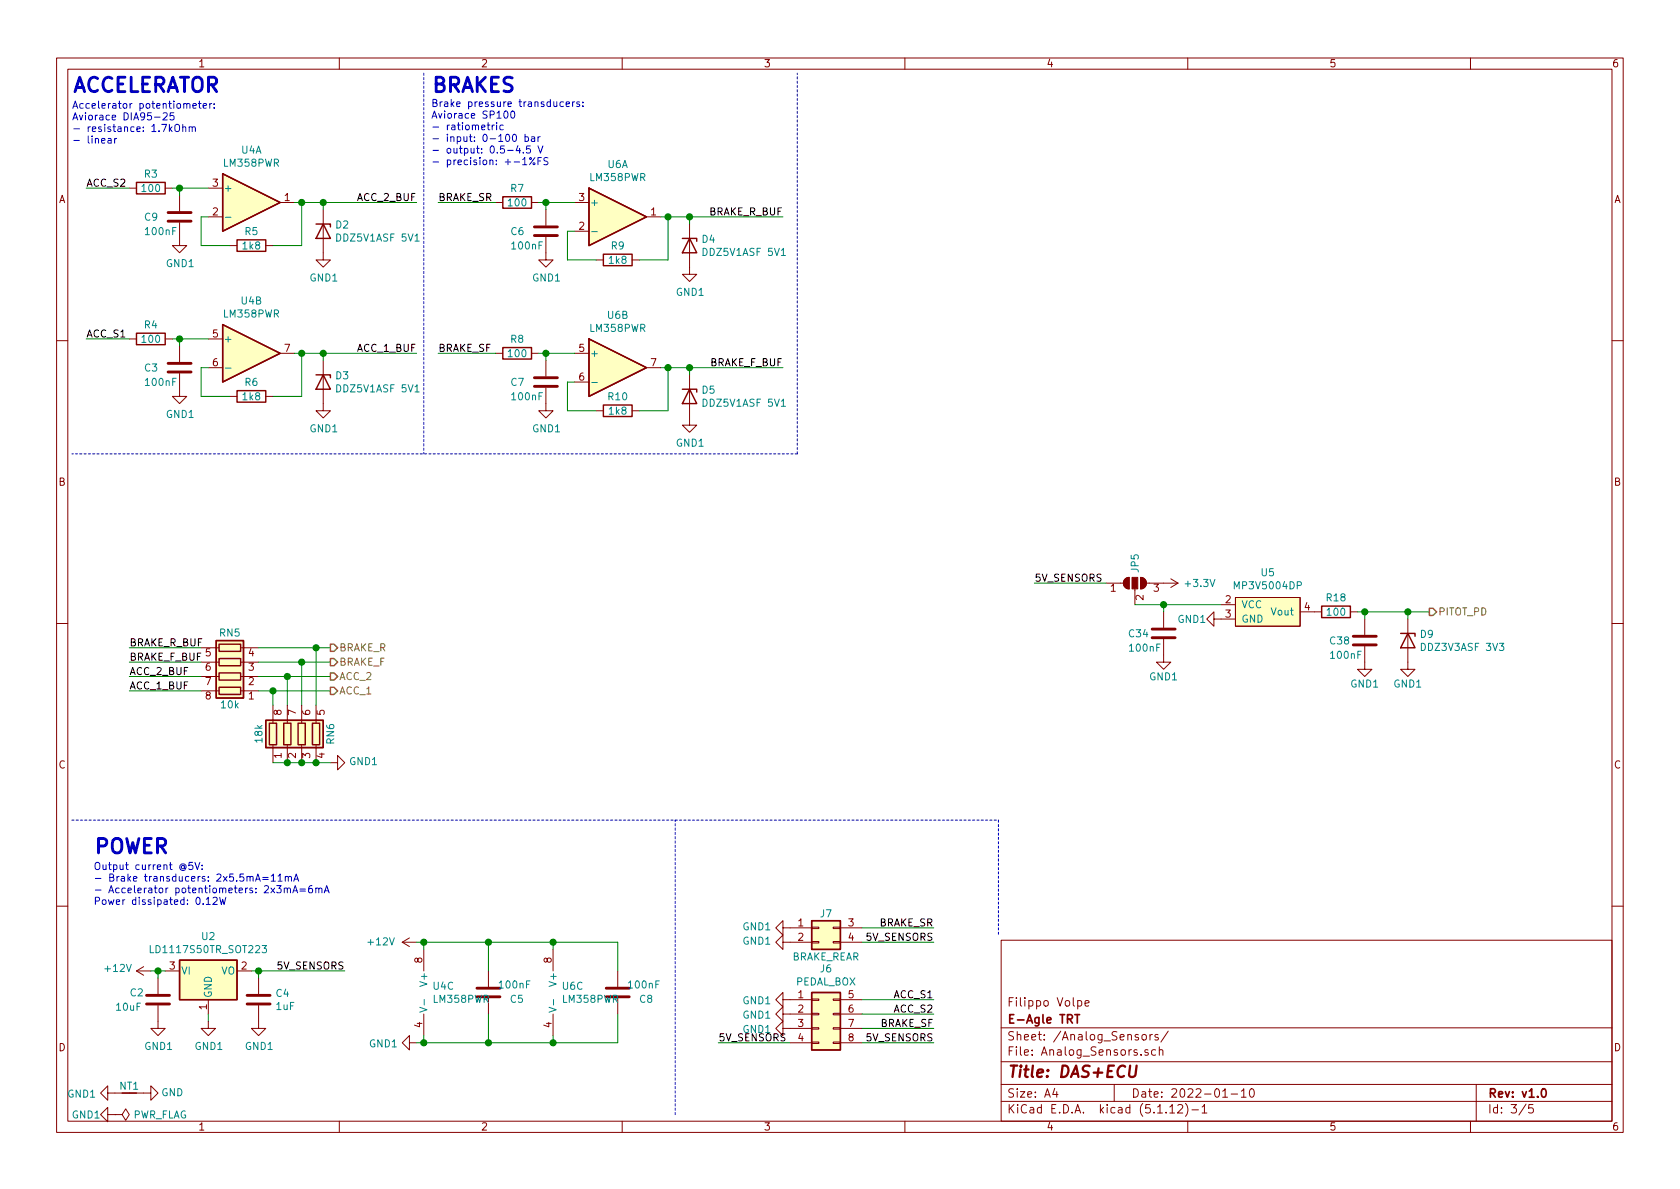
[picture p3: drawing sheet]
<svg xmlns="http://www.w3.org/2000/svg" width="297mm" height="210mm" viewBox="0 0 297 210" stroke-linecap="round" stroke-linejoin="round" font-family="sans-serif">
<g fill="none" stroke="#840000" stroke-width=".18">
<path d="M10 10.3h277v189.9h-277zM12 12.2h273v186.1h-273zM60 10.3v1.9M110 10.3v1.9M160 10.3v1.9M210 10.3v1.9M260 10.3v1.9M22.9 33.3h1.2M29.2 33.3h1.3M31.7 39.4v4h1.3l-1.3 1.3-1.2-1.3h1.2M31.7 34.5v2.8M36.8 38.3h2.6"/>
<path d="M36.8 33.3h2.6M49.5 35.8h2.6M57.1 37.1v8.9h1.3l-1.3 1.2-1.2-1.2h1.2M87.6 35.8h1.3M94 35.8h1.2M96.5 37.1v2.8M101.6 35.8h2.5M114.3 38.3h2.5M121.9 39.6v8.9h1.3l-1.3 1.3-1.3-1.3h1.3M22.9 59.9h1.2M29.2 59.9h1.3M36.8 59.9h2.6"/>
<path d="M40.6 43.4h1.3M47 43.4h1.3M96.5 41.9v4.1h1.3l-1.3 1.2-1.3-1.2h1.3M101.6 40.9h2.5M105.4 46h1.3M111.8 46h1.2M10 60.2h2M31.7 66v4.1h1.3l-1.3 1.3-1.2-1.3h1.2M31.7 61.2v2.8M36.8 65h2.6M40.6 70.1h1.3M47 70.1h1.3"/>
<path d="M49.5 62.5h2.6M57.1 63.7v8.9h1.3l-1.3 1.3-1.2-1.3h1.2M87.6 62.5h1.3M94 62.5h1.2M96.5 68.6v4h1.3l-1.3 1.3-1.3-1.3h1.3M96.5 63.7v2.8M101.6 62.5h2.5M101.6 67.6h2.5M105.4 72.6h1.3M111.8 72.6h1.2M114.3 65h2.5M121.9 66.3v8.9h1.3l-1.3 1.2-1.3-1.2h1.3"/>
<path d="M285 60.2h2M10 110.3h2M35.6 119.6h3.1M35.6 117.1h3.1M35.6 114.5h3.1M42.5 119.6h3.2M42.5 117.1h3.2M42.5 114.5h3.2M195.6 103.1h3M198.9 102.5l.4-.3 .3-.1v2a1.03 1.03 0 0 1-.9-.6 1.03 1.03 0 0 1 .2-1zM200.7 104.1v2.8M201.7 102.1a1.02 1.02 0 0 1 1 1 1.02 1.02 0 0 1-1 1z"/>
<path d="M202.7 103.1h5.6M205.7 113v4.1h1.3l-1.3 1.3-1.2-1.3h1.2M205.7 108.2v2.8M207 102.4l1.3 .7M208.3 103.1l-1.3 .8M214.6 109.5v-1.3l-1.2 1.3 1.2 1.2v-1.2h3.8M215.9 106.9h2.5M218.4 105.7h11.5v5h-11.5zM229.9 108.2h3.8M238.8 108.2h1.2M241.3 114.3v4.1h1.3l-1.3 1.2-1.3-1.2h1.3M241.3 109.5v2.8"/>
<path d="M248.9 109.5v8.9h1.3l-1.3 1.2-1.3-1.2h1.3M285 110.3h2M35.6 122.2h3.1M42.5 122.2h3.2M48.3 124.7v3.2M48.3 131.7v3.2M50.8 124.7v3.2M50.8 131.7v3.2M53.3 124.7v3.2M53.3 131.7v3.2M55.9 124.7v3.2M55.9 131.7v3.2"/>
<path d="M58.4 134.9h1.3v-1.3l1.3 1.3-1.3 1.2v-1.2M10 160.2h2M24.1 171.7l1.3 .8M24.1 171.7h2.6M25.4 170.9l-1.3 .8M27.9 177.8v4.1h1.3l-1.3 1.2-1.2-1.2h1.2M27.9 173v2.8M29.2 171.7h2.5M36.8 176.8v2.5M41.9 171.7h2.5M45.7 177.8v4.1h1.3l-1.3 1.2-1.3-1.2h1.3M45.7 173v2.8"/>
<path d="M71.1 166.6l1.3 .8M71.1 166.6h2.6M72.4 165.9l-1.3 .7M74.9 167.9v3.8M74.9 179.3v3.8M86.4 171.7v2.8M86.4 176.5v2.8M97.8 167.9v3.8M97.8 179.3v3.8M109.2 171.7v2.8M109.2 176.5v2.8M138.4 176.8v-1.3l-1.2 1.3 1.2 1.2v-1.2h5.1"/>
<path d="M138.4 179.3v-1.3l-1.2 1.3 1.2 1.3v-1.3h5.1M138.4 164.1v1.2l-1.2-1.2 1.2-1.3v1.3h5.1M138.4 166.6v1.3l-1.2-1.3 1.2-1.3v1.3h5.1M143.5 176.7h1.3v.2h-1.3zM143.5 179.2h1.3v.2h-1.3zM143.5 166.5h1.3v.2h-1.3zM143.5 164h1.3v.2h-1.3zM147.3 176.7h1.3v.2h-1.3zM147.3 179.2h1.3v.2h-1.3zM147.3 166.5h1.3v.2h-1.3zM147.3 164h1.3v.2h-1.3zM148.6 166.6h3.8"/>
<path d="M148.6 176.8h3.8M148.6 179.3h3.8M148.6 164.1h3.8M177 166.3h108v32h-108zM190.6 177l.4-.1 .3 .3-.2 .6h-.5M191.8 177.4l.8-.1-.1-.3-.5-.1-.2 .2 .1 .7h.6M285 160.2h2M19 193.3v-1.3l-1.2 1.3 1.2 1.3v-1.3h7.7v-1.3l1.2 1.3-1.2 1.3v-1.3M19 197.1v-1.3l-1.2 1.3 1.2 1.3v-1.3h1.3M20.3 197.1h1.3l.6-1 .7 1-.7 1-.6-1M20.3 197.1h.1M36.8 180.6v1.3h1.3l-1.3 1.2-1.2-1.2h1.2"/>
<path d="M60 198.3v1.9M72.4 184.4v-1.3l-1.3 1.3 1.3 1.3v-1.3h1.3M110 198.3v1.9M138.4 181.9v-1.3l-1.2 1.3 1.2 1.2v-1.2h5.1M139.7 184.4h3.8M143.5 184.3h1.3v.2h-1.3zM143.5 181.7h1.3v.3h-1.3zM147.3 184.3h1.3v.2h-1.3zM147.3 181.7h1.3v.3h-1.3zM148.6 181.9h3.8M148.6 184.4h3.8M160 198.3v1.9"/>
<path d="M177 194.8h108M177 191.8h108M177 187.8h108M177 181.8h108M186.5 192.5l-.4 1h1M186.8 193v1M197 191.8v3M202 183.1l.2-.2 .4 .2v.7l-.2 .1-.4-.1zM203 185.7l-.4-.1-.2 .2 .1 .2 .5 .2v.3h-.6M203.3 182.9v1M203.8 182.9l-.5 .3M204.3 185.7l-.4-.1-.3 .3 .1 .6 .2 .1 .4-.1"/>
<path d="M204.7 183l-.3-.1-.2 .2 .1 .3 .4 .1v.3h-.5M205 185.7l.2-.1 .3 .1 .1 .9M205 185.1v1.5M206.6 182.3l-1.3 2M206.8 195.8l.5-.5v1.5M206.8 196.8h.9M208.3 195.5l.2-.2h.3l.2 .2 .1 .3-.9 1h.9M209.6 195.1a1.71 1.71 0 0 1 0 2.3M210 198.3v1.9M210.7 196.3h1.2M212.5 195.8l.5-.5v1.5M212.5 196.8h.9"/>
<path d="M216.2 194h.8M217.7 193.5h1.1M219.5 193l.4-.5v1.5M219.5 194h.8M221.1 192.6l.2-.1a.8 .8 0 0 1 .5 .8 .8 .8 0 0 1-.5 .7 1 1 0 0 1-.2-1.4zM260 198.3v1.9M261 191.8v6.5M269.8 195.2l-1.2 2M271 195.3h-.7v.7l.2-.1 .5 .1 .1 .2-.1 .5-.2 .1-.5-.1"/>
</g>
<path d="M190 179.4h.9M190.5 179.4v1.5M272.7 192.7l.2-.2a.81 .81 0 0 1 .6 .6 .81 .81 0 0 1-.3 .8l-.2 .1a.79 .79 0 0 1-.3-1.3z" fill="none" stroke="#840000" stroke-width=".3"/>
<path d="M199.8 188.4l-.2 1.7 .2 .2a.66 .66 0 0 0 1-.2l.2-1.7" fill="none" stroke="#840000" stroke-width=".41"/>
<g fill="none" stroke="#840000" stroke-width=".51">
<path d="M29.7 39.1h4.1M29.7 37.6h4.1M94.5 41.7h4.1M94.5 40.1h4.1M29.7 65.8h4.1M29.7 64.3h4.1M94.5 68.3h4.1M94.5 66.8h4.1M203.7 112.8h4.1M203.7 111.2h4.1M239.3 114h4M239.3 112.5h4"/>
<path d="M25.9 177.5h4.1M25.9 176h4.1M43.7 177.5h4.1M43.7 176h4.1M84.3 174.7h4.1M84.3 176.3h4.1M107.2 174.7h4.1M107.2 176.3h4.1"/>
</g>
<g fill="#ffffc2" stroke="#ffffc2" stroke-width=".18">
<path d="M104.1 59.9l10.2 5.1-10.2 5.1z"/>
<path d="M104.1 33.3l10.2 5-10.2 5.1z"/>
<path d="M143.5 175.5h5.1v10.2h-5.1z"/>
<path d="M143.5 162.8h5.1v5.1h-5.1z"/>
<path d="M218.4 105.7h11.5v5h-11.5z"/>
<path d="M39.4 30.7l10.1 5.1-10.1 5.1z"/>
<path d="M31.7 169.8h10.2v7h-10.2z"/>
<path d="M47 127.4h10.1v4.8h-10.1z"/>
<path d="M38.2 113.3h4.9v10.1h-4.9z"/>
<path d="M39.4 57.4l10.1 5.1-10.1 5.1z"/>
</g>
<g fill="none" stroke="#840000" stroke-width=".25">
<path d="M24.1 32.3h5.1v2h-5.1zM39.4 30.7l10.1 5.1-10.1 5.1zM55.9 39.6h2.5v.5M57.1 39.6l1.3 2.6h-2.5zM88.9 34.8h5.1v2h-5.1zM104.1 33.3l10.2 5-10.2 5.1zM24.1 58.9h5.1v2.1h-5.1zM39.4 57.4l10.1 5.1-10.1 5.1zM41.9 42.4h5.1v2h-5.1zM104.1 59.9l10.2 5.1-10.2 5.1zM106.7 45h5.1v2h-5.1zM120.6 42.2h2.6v.5"/>
<path d="M121.9 42.2l1.3 2.5h-2.6zM41.9 69.1h5.1v2h-5.1zM55.9 66.3h2.5v.5M57.1 66.3l1.3 2.5h-2.5zM88.9 61.5h5.1v2h-5.1zM106.7 71.6h5.1v2.1h-5.1zM120.6 68.8h2.6v.5M121.9 68.8l1.3 2.6h-2.6zM38.2 113.3h4.9v10.1h-4.9zM38.7 119h3.8v1.3h-3.8zM38.7 116.5h3.8v1.2h-3.8zM38.7 113.9h3.8v1.3h-3.8z"/>
<path d="M233.7 107.2h5.1v2h-5.1zM247.6 112h2.6v.5M248.9 112l1.3 2.5h-2.6zM38.7 121.5h3.8v1.3h-3.8zM47 127.4h10.1v4.8h-10.1zM47.6 127.9h1.3v3.8h-1.3zM50.2 127.9h1.2v3.8h-1.2zM52.7 127.9h1.3v3.8h-1.3zM55.2 127.9h1.3v3.8h-1.3zM31.7 169.8h10.2v7h-10.2zM143.5 175.5h5.1v10.2h-5.1zM143.5 162.8h5.1v5.1h-5.1z"/>
</g>
<g fill="none" stroke="#008484" stroke-width=".18">
<path d="M39.9 38.4h.9M73.4 42.6h.7M104.6 41h1M138.2 45.2h.7M39.9 65.1h.9M73.4 69.3h.7M104.6 67.6h1M138.2 71.9h.7M26.6 167.2v1.3h.6M46.4 167.2h.7l-.4 .5 .4 .1v.5l-.2 .2-.5-.2M74.2 178.1l1.3 .5-1.3 .4M75 176.8v.9"/>
<path d="M97.1 178.1l1.2 .5-1.2 .4M97.9 176.8v.9"/>
</g>
<g fill="#840000" stroke="#840000" stroke-width=".18">
<path d="M198.9 102.5l.4-.3 .3-.1v2a1.03 1.03 0 0 1-.9-.6 1.03 1.03 0 0 1 .2-1z"/>
<path d="M201.7 102.1a1.02 1.02 0 0 1 1 1 1.02 1.02 0 0 1-1 1z"/>
<path d="M200.2 102.1h1v2h-1z"/>
</g>
<path d="M74.9 12.9v67.4M141 80.3v-67.4M141 80.3h-128.3M12.7 145h163.8M176.5 145v20.3M119.4 197.1v-52.1" fill="none" stroke="#0000c2" stroke-width=".18" stroke-dasharray=".4 .4"/>
<g fill="none" stroke="#008400" stroke-width=".18">
<path d="M15.2 33.3h7.7M30.5 33.3h6.3M31.7 33.3v1.2M36.8 38.3h-1.2v5.1h5M52.1 35.8h21.6M53.3 35.8v7.6h-5M57.1 35.8v1.3M77.5 35.8h10.1M95.2 35.8h6.4M96.5 35.8v1.3M116.8 38.3h21.6M118.1 38.3v7.7h-5.1"/>
<path d="M121.9 38.3v1.3M15.2 59.9h7.7M30.5 59.9h6.3M31.7 59.9v1.3M101.6 40.9h-1.3v5.1h5.1M36.8 65h-1.2v5.1h5M52.1 62.5h21.6M53.3 62.5v7.6h-5M57.1 62.5v1.2M77.5 62.5h10.1M95.2 62.5h6.4M96.5 62.5v1.2"/>
<path d="M101.6 67.6h-1.3v5h5.1M116.8 65h21.6M118.1 65v7.6h-5.1M121.9 65v1.3M22.9 114.5h12.7M22.9 117.1h12.7M22.9 119.6h12.7M45.7 114.5h12.7M45.7 117.1h12.7M45.7 119.6h12.7M50.8 119.6v5.1M53.3 117.1v7.6"/>
<path d="M55.9 114.5v10.2M182.9 103.1h12.7M200.7 106.9h15.2M205.7 106.9v1.3M240 108.2h12.7M241.3 108.2v1.3M248.9 108.2v1.3M22.9 122.2h12.7M45.7 122.2h12.7M48.3 122.2v2.5M48.3 134.9h10.1M26.7 171.7h2.5"/>
<path d="M27.9 171.7v1.3M36.8 179.3v1.3M44.4 171.7h16.6M45.7 171.7v1.3M73.7 166.6h35.5v5.1M74.9 166.6v1.3M86.4 166.6v5.1M86.4 179.3v5.1M97.8 166.6v1.3M109.2 179.3v5.1h-35.5M152.4 166.6h12.7M152.4 179.3h12.7"/>
<path d="M152.4 176.8h12.7M152.4 164.1h12.7M74.9 183.1v1.3M97.8 183.1v1.3M127 184.4h12.7M152.4 184.4h12.7M152.4 181.9h12.7"/>
</g>
<path d="M58.4 113.9h.7l.6 .6-.6 .7h-.7zM58.4 119h.7l.6 .6-.6 .7h-.7zM58.4 116.5h.7l.6 .6-.6 .6h-.7zM252.7 107.6h.7l.6 .6-.6 .6h-.7zM58.4 121.5h.7l.6 .7-.6 .6h-.7z" fill="none" stroke="#848400" stroke-width=".25"/>
<g fill="none" stroke="#0000c2" stroke-width=".18">
<path d="M30.7 19.9h-.6l-.1 .6 .3-.1 .4 .1v.6l-.1 .1-.6-.1M34.1 18.7l.6-.1-.1-.2-.3-.1-.2 .2 .1 .6h.4M35.1 18.3h.5M35.3 17.9v1.1l.3 .1M35.9 18.7l.6-.1v-.2l-.4-.1-.2 .2 .1 .6h.5M37.1 18.3v.8M37.4 18.3l-.2 .1-.1 .1M37.9 19v.1M37.9 18.4v.1M89.3 19.7l.1-.1a.67 .67 0 0 1 .4 .7 .67 .67 0 0 1-.4 .6 .83 .83 0 0 1-.1-1.2zM90.4 19.8l.2-.2a.69 .69 0 0 1 .4 .7 .69 .69 0 0 1-.4 .6l-.3-.2v-.3zM99.6 18.1l-.4-.1-.2 .2 .1 .6h.5"/>
<path d="M100.1 18.4l.6-.1-.1-.2-.3-.1-.2 .2 .1 .6h.4M101.2 18v.8M101.6 18l-.4 .2M102.4 18.1l-.2-.1-.2 .2v.2l.4 .1v.3h-.4M103 18.7v.1M103 18.1v.1M19.1 24.5h.5l.1 .8M19.7 24.8h-.5l-.2 .2 .2 .3h.5M20.3 24.5v.8M20.6 24.5l-.3 .2M27.3 20.7h1M28.9 20.1l.4-.2 .3 .4-.1 .2-.7 .7h.8"/>
<path d="M31 22.2a.45 .45 0 0 1 .7 0 .88 .88 0 0 1-.3 1.1l-.3-.1a1.07 1.07 0 0 1-.1-1zM32.3 22.5l.2-.1 .3 .1v.8M32.3 22v1.3M33.5 22.5l.1-.1 .3 .1 .1 .8M33.5 22.4v.9M34 22.6l.2-.2 .3 .1v.8M86.1 22.1h.5M86.3 21.7v1.1l.3 .2M87 22.1v.9M87.4 22.1l-.4 .2M87.8 21.7v.1M87.8 22.1v.9"/>
<path d="M89 22.2l-.4-.1-.2 .2 .1 .6h.5M90.7 23.9l.2-.2a.69 .69 0 0 1 .4 .7 .69 .69 0 0 1-.4 .6l-.2-.2-.1-.3zM91.6 25.7l-.3 .9h.7M91.9 26.2v.9M92.4 28.2l.4-.3v1.2M92.4 29.1h.7M92.5 26.9v.2M92.8 24.2h.4l.2 .2-.1 .6h-.5M92.8 23.7v1.3M93.7 27.9h.2v.3h-.2zM93.8 25.8h-.7v.6l.2-.1 .5 .1v.5l-.3 .2-.4-.2M94 24.2h.5v.8"/>
<path d="M94.5 24.5h-.4l-.2 .2 .1 .3h.5M94.6 27.9l-1 1.2M95.1 25.8l.5 1.3 .4-1.3M95.1 24.2v.8M95.1 28.5h.5M95.5 24.2l-.4 .2M95.7 27.9h-.6v1.2M96.9 27.9h-.5l-.2 .1v.3l.6 .3 .1 .3-.3 .2h-.4M34.1 152.5h-.6l-.1 .6 .2-.1 .5 .1v.5l-.2 .2-.5-.2M34.5 152.5l.4 1.3 .4-1.3M35.7 153.6v.2M35.7 153v.1"/>
<path d="M36.5 159l.3-.3v1.2M36.5 159.9h.7M37.7 158.8l.5-.1 .2 .3v.2l-.8 .7h.8M38.8 158.7l.3 1.2 .3-.9 .2 .9 .3-1.2M46.5 155.2h.9M46.5 155.5h.9M48 154.9l.3-.3v1.2M48 155.8h.7M49.2 154.9l.3-.3v1.2M49.2 155.8h.7M50.3 157.2l.1-.2 .3 .1 .1 .8M50.4 155.1l.2-.1h.3l.1 .8"/>
<path d="M50.4 155v.8M50.8 157.2l.2-.2 .3 .1 .1 .8M51 155.2l.2-.2h.3v.8M51.8 157.9l.4-1.3 .4 1.3M51.9 157.5h.6M51.9 155.8l.5-1.2 .4 1.2M52.1 155.5h.6M53 157.2h1M53 157.6h1M55.2 156.6l-.4 .1a.87 .87 0 0 0 0 1.2l.4-.1v-.6l-.4-.1-.2 .2M55.8 157.2l.2-.2 .3 .1 .1 .8M55.8 157v.9"/>
<path d="M56.4 157.2l.1-.2 .3 .1 .1 .8M57.3 157.9l.5-1.3 .4 1.3M57.5 157.5h.6"/>
<circle cx="94.4" cy="29" r=".18"/>
</g>
<g fill="#008400" stroke="#008400" stroke-width=".25">
<circle cx="86.4" cy="184.4" r=".51"/>
<circle cx="205.7" cy="106.9" r=".51"/>
<circle cx="248.9" cy="108.2" r=".51"/>
<circle cx="241.3" cy="108.2" r=".51"/>
<circle cx="74.9" cy="166.6" r=".51"/>
<circle cx="55.9" cy="114.5" r=".51"/>
<circle cx="53.3" cy="117.1" r=".51"/>
<circle cx="50.8" cy="119.6" r=".51"/>
<circle cx="48.3" cy="122.2" r=".51"/>
<circle cx="31.8" cy="33.3" r=".51"/>
<circle cx="31.8" cy="59.9" r=".51"/>
<circle cx="53.3" cy="35.8" r=".51"/>
<circle cx="53.3" cy="62.5" r=".51"/>
<circle cx="45.7" cy="171.7" r=".51"/>
<circle cx="57.2" cy="35.8" r=".51"/>
<circle cx="57.2" cy="62.5" r=".51"/>
<circle cx="27.9" cy="171.7" r=".51"/>
<circle cx="121.9" cy="65" r=".51"/>
<circle cx="74.9" cy="184.4" r=".51"/>
<circle cx="86.4" cy="166.6" r=".51"/>
<circle cx="97.8" cy="166.6" r=".51"/>
<circle cx="97.8" cy="184.4" r=".51"/>
<circle cx="96.5" cy="35.8" r=".51"/>
<circle cx="55.9" cy="134.9" r=".51"/>
<circle cx="96.5" cy="62.5" r=".51"/>
<circle cx="53.3" cy="134.9" r=".51"/>
<circle cx="118.1" cy="38.3" r=".51"/>
<circle cx="118.1" cy="65" r=".51"/>
<circle cx="50.8" cy="134.9" r=".51"/>
<circle cx="121.9" cy="38.3" r=".51"/>
</g>
<g font-size="3.5" fill="#0000c2">
<text x="12.7" y="16.3">ACCELERATOR</text>
<text x="76.2" y="16.3">BRAKES</text>
<text x="16.5" y="150.9">POWER</text>
</g>
<text font-size="2.8" fill="#840000" x="178" y="190.5">Title: DAS+ECU</text>
<g font-size="2.1" fill="#840000">
<text x="178" y="178">Filippo Volpe</text>
<text x="178" y="184">Sheet: /Analog_Sensors/</text>
<text x="178" y="181">E-Agle TRT</text>
<text x="178" y="186.7">File: Analog_Sensors.sch</text>
<text x="178" y="196.9">KiCad E.D.A. kicad (5.1.12)-1</text>
<text x="178" y="194.1">Size: A4</text>
<text x="200" y="194.1">Date: 2022-01-10</text>
<text x="263" y="194.1">Rev: v1.0</text>
<text x="263" y="196.9">Id: 3/5</text>
</g>
<g font-size="1.8" fill="#840000">
<text x="35" y="11.9">1</text>
<text x="85" y="11.9">2</text>
<text x="135" y="11.9">3</text>
<text x="185" y="11.9">4</text>
<text x="235" y="11.9">5</text>
<text x="285" y="11.9">6</text>
<text x="10.4" y="35.9">A</text>
<text x="37.6" y="33">3</text>
<text x="50.3" y="35.6">1</text>
<text x="102.4" y="35.6">3</text>
<text x="285.4" y="35.9">A</text>
<text x="37.6" y="38.1">2</text>
<text x="102.4" y="40.6">2</text>
<text x="115.1" y="38.1">1</text>
<text x="37.6" y="59.7">5</text>
<text x="37.6" y="64.8">6</text>
<text x="50.3" y="62.2">7</text>
<text x="102.4" y="62.2">5</text>
<text x="115.1" y="64.8">7</text>
<text x="102.4" y="67.3">6</text>
<text x="10.4" y="85.9">B</text>
<text x="285.4" y="85.9">B</text>
<text x="196.4" y="104.6">1</text>
<text x="202.2" y="106.1" transform="rotate(-90 202.2 106.1)">2</text>
<text x="204" y="104.6">3</text>
<text x="216.7" y="106.7">2</text>
<text x="230.7" y="107.9">4</text>
<text x="216.7" y="109.2">3</text>
<text x="36.3" y="116.1">5</text>
<text x="36.3" y="118.6">6</text>
<text x="44" y="118.6">3</text>
<text x="44" y="116.1">4</text>
<text x="36.3" y="121.2">7</text>
<text x="36.3" y="123.7">8</text>
<text x="44" y="123.7">1</text>
<text x="44" y="121.2">2</text>
<text x="49.8" y="126.5" transform="rotate(-90 49.8 126.5)">8</text>
<text x="52.3" y="126.5" transform="rotate(-90 52.3 126.5)">7</text>
<text x="54.9" y="126.5" transform="rotate(-90 54.9 126.5)">6</text>
<text x="57.4" y="126.5" transform="rotate(-90 57.4 126.5)">5</text>
<text x="10.4" y="135.9">C</text>
<text x="49.8" y="134.1" transform="rotate(-90 49.8 134.1)">1</text>
<text x="52.3" y="134.1" transform="rotate(-90 52.3 134.1)">2</text>
<text x="54.9" y="134.1" transform="rotate(-90 54.9 134.1)">3</text>
<text x="57.4" y="134.1" transform="rotate(-90 57.4 134.1)">4</text>
<text x="285.4" y="135.9">C</text>
<text x="141.1" y="163.8">1</text>
<text x="141.1" y="166.4">2</text>
<text x="150" y="163.8">3</text>
<text x="150" y="166.4">4</text>
<text x="30" y="171.4">3</text>
<text x="42.7" y="171.4">2</text>
<text x="74.7" y="170.3" transform="rotate(-90 74.7 170.3)">8</text>
<text x="97.5" y="170.3" transform="rotate(-90 97.5 170.3)">8</text>
<text x="36.6" y="178.5" transform="rotate(-90 36.6 178.5)">1</text>
<text x="141.1" y="176.5">1</text>
<text x="141.1" y="179.1">2</text>
<text x="150" y="176.5">5</text>
<text x="150" y="179.1">6</text>
<text x="10.4" y="185.9">D</text>
<text x="74.7" y="181.7" transform="rotate(-90 74.7 181.7)">4</text>
<text x="97.5" y="181.7" transform="rotate(-90 97.5 181.7)">4</text>
<text x="141.1" y="181.6">3</text>
<text x="141.1" y="184.1">4</text>
<text x="150" y="181.6">7</text>
<text x="150" y="184.1">8</text>
<text x="285.4" y="185.9">D</text>
<text x="35" y="199.9">1</text>
<text x="85" y="199.9">2</text>
<text x="135" y="199.9">3</text>
<text x="185" y="199.9">4</text>
<text x="235" y="199.9">5</text>
<text x="285" y="199.9">6</text>
</g>
<g font-size="1.8" fill="#0000c2">
<text x="12.7" y="19.2">Accelerator potentiometer:</text>
<text x="12.7" y="21.3">Aviorace DIA95-25</text>
<text x="12.7" y="23.3">- resistance: 1.7kOhm</text>
<text x="76.2" y="18.9">Brake pressure transducers:</text>
<text x="76.2" y="21">Aviorace SP100</text>
<text x="76.2" y="23">- ratiometric</text>
<text x="12.7" y="25.4">- linear</text>
<text x="76.2" y="25.1">- input: 0-100 bar</text>
<text x="76.2" y="27.1">- output: 0.5-4.5 V</text>
<text x="76.2" y="29.2">- precision: +-1%FS</text>
<text x="16.5" y="153.8">Output current @5V:</text>
<text x="16.5" y="155.9">- Brake transducers: 2x5.5mA=11mA</text>
<text x="16.5" y="158">- Accelerator potentiometers: 2x3mA=6mA</text>
<text x="16.5" y="160">Power dissipated: 0.12W</text>
</g>
<g font-size="1.8" fill="#008484">
<text x="39.6" y="29.5">LM358PWR</text>
<text x="42.7" y="27.2">U4A</text>
<text x="107.5" y="29.7">U6A</text>
<text x="25.2" y="34">100</text>
<text x="25.6" y="31.4">R3</text>
<text x="39.5" y="33.9">+</text>
<text x="90.3" y="34">R7</text>
<text x="104.4" y="32">LM358PWR</text>
<text x="25.6" y="39">C9</text>
<text x="25.9" y="41.6">100nF</text>
<text x="43.3" y="41.6">R5</text>
<text x="59.4" y="40.4">D2</text>
<text x="90" y="36.5">100</text>
<text x="90.4" y="41.6">C6</text>
<text x="104.3" y="36.4">+</text>
<text x="29.4" y="47.2">GND1</text>
<text x="43" y="44.1">1k8</text>
<text x="59.8" y="42.7">DDZ5V1ASF 5V1</text>
<text x="90.6" y="44.1">100nF</text>
<text x="107.7" y="46.7">1k8</text>
<text x="108.1" y="44.1">R9</text>
<text x="124.2" y="42.9">D4</text>
<text x="124.6" y="45.3">DDZ5V1ASF 5V1</text>
<text x="42.7" y="53.8">U4B</text>
<text x="54.8" y="49.8">GND1</text>
<text x="94.2" y="49.8">GND1</text>
<text x="119.6" y="52.3">GND1</text>
<text x="25.6" y="58.1">R4</text>
<text x="39.6" y="56.2">LM358PWR</text>
<text x="104.4" y="58.7">LM358PWR</text>
<text x="107.5" y="56.4">U6B</text>
<text x="25.2" y="60.6">100</text>
<text x="25.6" y="65.7">C3</text>
<text x="39.5" y="60.6">+</text>
<text x="90" y="63.2">100</text>
<text x="90.3" y="60.6">R8</text>
<text x="104.3" y="63.1">+</text>
<text x="25.9" y="68.2">100nF</text>
<text x="43" y="70.8">1k8</text>
<text x="43.3" y="68.2">R6</text>
<text x="59.4" y="67.1">D3</text>
<text x="59.8" y="69.4">DDZ5V1ASF 5V1</text>
<text x="90.4" y="68.2">C7</text>
<text x="90.6" y="70.8">100nF</text>
<text x="107.6" y="70.8">R10</text>
<text x="124.2" y="69.6">D5</text>
<text x="124.6" y="71.9">DDZ5V1ASF 5V1</text>
<text x="29.4" y="73.9">GND1</text>
<text x="54.8" y="76.4">GND1</text>
<text x="94.2" y="76.4">GND1</text>
<text x="107.7" y="73.3">1k8</text>
<text x="119.6" y="79">GND1</text>
<text x="201.3" y="101.2" transform="rotate(-90 201.3 101.2)">JP5</text>
<text x="223" y="101.9">U5</text>
<text x="209.8" y="103.8">+3.3V</text>
<text x="218.6" y="104.2">MP3V5004DP</text>
<text x="219.5" y="107.6">VCC</text>
<text x="234.6" y="106.3">R18</text>
<text x="38.9" y="112.6">RN5</text>
<text x="199.7" y="112.7">C34</text>
<text x="208.3" y="110.2">GND1</text>
<text x="219.5" y="110.1">GND</text>
<text x="224.9" y="108.8">Vout</text>
<text x="234.7" y="108.9">100</text>
<text x="235.2" y="114">C38</text>
<text x="251.2" y="112.8">D9</text>
<text x="199.8" y="115.2">100nF</text>
<text x="235.4" y="116.5">100nF</text>
<text x="251.6" y="115.1">DDZ3V3ASF 3V3</text>
<text x="39.2" y="125.3">10k</text>
<text x="203.3" y="120.3">GND1</text>
<text x="238.9" y="121.6">GND1</text>
<text x="246.5" y="121.6">GND1</text>
<text x="46.4" y="131.3" transform="rotate(-90 46.4 131.3)">18k</text>
<text x="59.1" y="131.5" transform="rotate(-90 59.1 131.5)">RN6</text>
<text x="61.8" y="135.3">GND1</text>
<text x="35.7" y="166.2">U2</text>
<text x="65.2" y="167.2">+12V</text>
<text x="131.4" y="164.5">GND1</text>
<text x="131.4" y="167.1">GND1</text>
<text x="145.1" y="162.2">J7</text>
<text x="18.7" y="171.9">+12V</text>
<text x="27.2" y="168.5">LD1117S50TR_SOT223</text>
<text x="32" y="172.3">VI</text>
<text x="39.1" y="172.3">VO</text>
<text x="139.9" y="169.8">BRAKE_REAR</text>
<text x="145.1" y="172">J6</text>
<text x="20.7" y="178.7">10uF</text>
<text x="23.1" y="176.2">C2</text>
<text x="37.5" y="176.5" transform="rotate(-90 37.5 176.5)">GND</text>
<text x="48.8" y="176.3">C4</text>
<text x="48.9" y="178.6">1uF</text>
<text x="75.6" y="174" transform="rotate(-90 75.6 174)">V+</text>
<text x="76.6" y="175">U4C</text>
<text x="76.7" y="177.3">LM358PWR</text>
<text x="88.4" y="174.8">100nF</text>
<text x="90.3" y="177.3">C5</text>
<text x="98.4" y="174" transform="rotate(-90 98.4 174)">V+</text>
<text x="99.5" y="175">U6C</text>
<text x="99.6" y="177.3">LM358PWR</text>
<text x="111.3" y="174.8">100nF</text>
<text x="113.1" y="177.3">C8</text>
<text x="131.4" y="177.6">GND1</text>
<text x="140.6" y="174.3">PEDAL_BOX</text>
<text x="25.6" y="185.7">GND1</text>
<text x="34.5" y="185.7">GND1</text>
<text x="43.4" y="185.7">GND1</text>
<text x="65.4" y="185.2">GND1</text>
<text x="131.4" y="180.1">GND1</text>
<text x="131.4" y="182.7">GND1</text>
<text x="12" y="194.1">GND1</text>
<text x="12.8" y="197.8">GND1</text>
<text x="21.2" y="192.7">NT1</text>
<text x="23.4" y="197.8">PWR_FLAG</text>
<text x="28.5" y="193.8">GND</text>
</g>
<g font-size="1.8">
<text x="15.2" y="33">ACC_S2</text>
<text x="63.2" y="35.6">ACC_2_BUF</text>
<text x="77.5" y="35.6">BRAKE_SR</text>
<text x="125.3" y="38.1">BRAKE_R_BUF</text>
<text x="15.2" y="59.7">ACC_S1</text>
<text x="63.2" y="62.2">ACC_1_BUF</text>
<text x="77.5" y="62.2">BRAKE_SF</text>
<text x="125.5" y="64.8">BRAKE_F_BUF</text>
<text x="182.9" y="102.9">5V_SENSORS</text>
<text x="22.9" y="119.4">ACC_2_BUF</text>
<text x="22.9" y="116.8">BRAKE_F_BUF</text>
<text x="22.9" y="114.3">BRAKE_R_BUF</text>
<text x="22.9" y="121.9">ACC_1_BUF</text>
<text x="153.3" y="166.4">5V_SENSORS</text>
<text x="155.4" y="163.8">BRAKE_SR</text>
<text x="49.2" y="171.4">5V_SENSORS</text>
<text x="158.1" y="176.5">ACC_S1</text>
<text x="158.1" y="179.1">ACC_S2</text>
<text x="127" y="184.1">5V_SENSORS</text>
<text x="153.3" y="184.1">5V_SENSORS</text>
<text x="155.6" y="181.6">BRAKE_SF</text>
</g>
<g font-size="1.8" fill="#848400">
<text x="254.3" y="108.8">PITOT_PD</text>
<text x="59.9" y="115.2">BRAKE_R</text>
<text x="59.9" y="117.7">BRAKE_F</text>
<text x="59.9" y="122.8">ACC_1</text>
<text x="59.9" y="120.3">ACC_2</text>
</g>
</svg>
